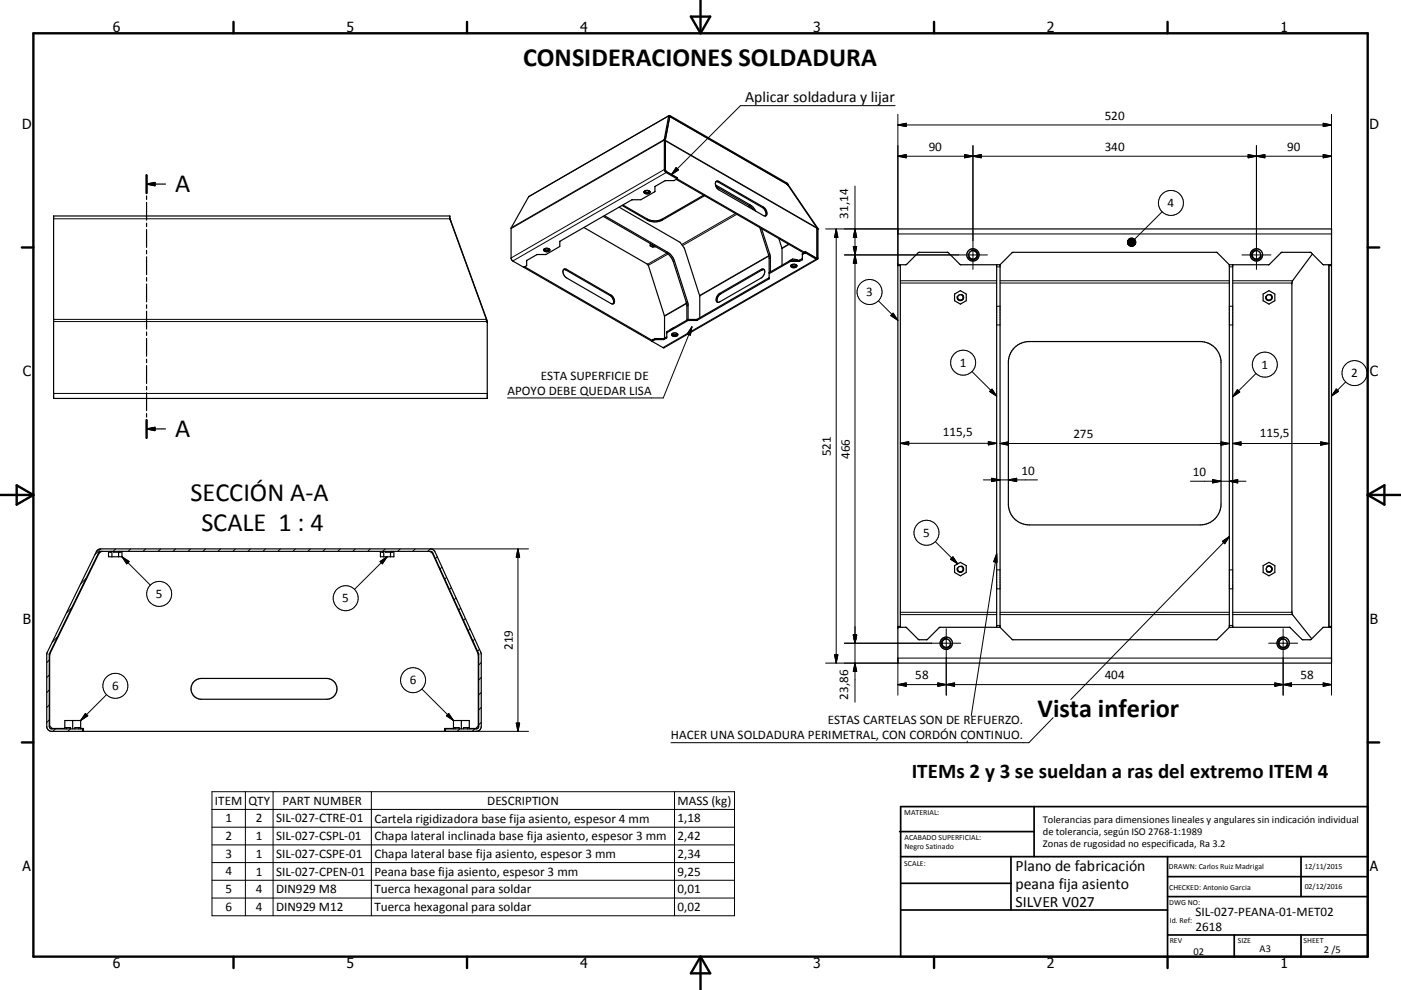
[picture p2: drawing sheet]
<svg xmlns="http://www.w3.org/2000/svg" width="420mm" height="297mm" viewBox="0 0 420 297" stroke-linecap="round" stroke-linejoin="round" font-family="sans-serif">
<g fill="none" stroke="#000" stroke-width=".36">
<path d="M200.5 34.8l-1.3 7.1M200.5 34.8l.3 .2M200.5 34.7l.3-.1 35.1 20.3 .4 .6M200.5 34.7v.1M200.6 34.7l-42.1 24.3-5.3 9.5 .1 9.2 .4 .6 3.3 1.9M200.8 35l-1.3 7.1M200.8 35h.1M200.8 35.1h.1M200.8 35.1l-.1 .1M200.9 35l35.1 20.3M200.9 35l-.1 .1M200.9 35l.2 .1"/>
<path d="M43.9 52.6v5.3M43.9 58.8v1M43.9 55.2h5.7M43.9 55.2l2.6-.5v1zM193.1 57.5a1.18 1.18 0 0 0 1.8 0M193.2 57.3a.93 .93 0 0 1 1-.3 .93 .93 0 0 1 .7 .8 1.05 1.05 0 0 1-1.8-.2zM193.4 57.3a.63 .63 0 0 0 .6 .4 .63 .63 0 0 0 .6-.4M199.1 42.1l.3 .1M199.1 42.1l.1 .1M199.2 41.9l-.1 .2M199.2 41.9l.2 .1v.2M199.2 42.2l.1 9 .4 .6 3.2 1.8"/>
<path d="M199.2 42.2l.3 .1M199.4 42.2h.1M199.4 42.2l.1 .1M199.5 42.3v8.8l.2 .4M199.5 42.1v8.9M199.5 42.1l-.1 .1M199.5 51l.2 .5M199.5 51h.1M199.7 51.5l3.4 1.8M202.8 53.9l38.3 22.1 .2-.2M202.8 53.7v.2M202.9 53.3v.4"/>
<path d="M202.9 53.7l-.9 .5h-2.6l-3 1.8-.1 1.5-4.2 2.4h-2.7l-21.5 12.5M203.1 53.7l38.2 22.1M203.1 53.3l-.2 .1M203.1 53.7l-.3 .2M203.1 53.3v.4M210.9 58.6l-12.4 7.1a4.8 4.8 0 0 1-4.4 0l-7.3-4.2M211.2 58.7l-12.7 7.3a4.8 4.8 0 0 1-4.4 0l-7.6-4.4M214.5 55.5l10.6 6.1 1.5 1.8M214.7 54.5l.3-.2 .6 .2 13.2 7.6a1.83 1.83 0 0 1 .8 2.6l-.8-.1-13.2-7.6a2.06 2.06 0 0 1-.9-2.5zM214.7 54.5h.4l13.5 7.8a2.01 2.01 0 0 1 .9 2.5M214.7 56l10.1 5.8 1.1 1.1M215.1 56.2l-.2 .1"/>
<path d="M215.3 56.3l-.3 .2M235.8 55.1l.2 .3M236 55.3l.3 .2M236 55.3l.1 .2M236 55.4l.2 .1M236.2 55.5l8.7 12.9 .1 9h-.3l-3.4-1.8M236.3 55.5l8.8 12.9M43.9 60.7v5.4M43.9 67v1M43.9 68.9v5.3M43.9 75.1v1.1M43.9 77v5.4"/>
<path d="M134.9 65.6v-.8h-118.8v54.7h130l-.1-23.4M134.9 65.6l11.2 31.2M134.9 65.6h.1M134.9 65.6v.1M134.9 65.7l11.1 30.4M157.4 80v.1M157.9 78.2v1.4l-.8 .5M157.9 78.2h.1M163 74.8a1.18 1.18 0 0 0 1.8 0M163.1 74.8a1.04 1.04 0 0 1 1.7 .3 1.05 1.05 0 0 1-1.8-.2zM163.3 74.6a.63 .63 0 0 0 .6 .5 .63 .63 0 0 0 .6-.5M167.9 72.4l-.1 1.5-4.1 2.4-2.7 .1-3.1 1.8"/>
<path d="M167.9 72.4h.1M175 68.3l19.2 11.1 5 15.5v6.6M180.8 64.9l19.1 11a5 5 0 0 1 2 2.6l3.9 12.4 .1 5.1M181.2 64.7l19 11a4.7 4.7 0 0 1 2 2.6l4 12.4 .1 5.4M185.6 62.2l18.3 10.5 1.3 1.8 4.6 14.3v6.6M194.9 73.8l.8 .4 .9-.2M194.9 73.1v.7M195 73.1h-.1M195.2 73.2l-.3 .6M195.6 73.5h-.1a.38 .38 0 0 0 .3 .4 .38 .38 0 0 0 .4-.1M227.8 68.3l2.7 8.4 .1 6.9M228.3 68.6l2.6 7.9 .1 5.1"/>
<path d="M233.5 71.6l1 3v5M236.7 78.3h.1M237.1 79.6a1.18 1.18 0 0 0 1.8 0M237.3 79.5a1.01 1.01 0 0 1 1.6 .4 1.05 1.05 0 0 1-1.8-.2zM237.4 79.4a.64 .64 0 0 0 .6 .5 .64 .64 0 0 0 .6-.5M237.6 77.7v.4M237.6 77.7l-.9 .6M237.6 77.7l1.4 .2M239 77.9v.2M239 77.9l.1 .2M240.6 76.4l.9-.5 3.2 1.9h.4M240.6 77.5l-1 .6h-2.6l-6.4 3.7"/>
<path d="M240.9 75.9l-.3 .2-.1 1.8-.9 .5h-2.6l-6.4 3.7M241.3 75.8v-.4l3.3 2M244.6 77.4h.1M244.8 68.2l.3 .2M244.9 77.2l-.3 .2M245.1 77.8l-46 26.5-3.6-1.9M245.1 68.4l.1 .3M245.2 68.7v.1M245.2 68.7l-.3-.1 .3 .2M245.2 68.8l-.1 9M269.2 79.2l.1 .2h2.4l3.8-3.7h8.6l3.9 3.7h11.8M269.2 68.7h130v130.2h-130z"/>
<path d="M269.2 79.7h.7M269.9 79.4v108.8M298.8 79.4v108.8M299.8 79.4l3.8-3.7h61.2l3.8 3.7M299.8 79.4v108.8M368.6 79.4v108.8M369.6 79.4v108.8M393.5 76.2l-6 8.1-.2 .7v98.6l.3 .9 5.7 7.1M398.4 79.4v108.8M398.4 79.7h.8M399.2 79.2l-.2 .2h-2.3l-3.8-3.7h-8.6l-3.9 3.7h-11.8M43.9 83.3v1"/>
<path d="M43.9 85.2v5.4M43.9 91.4v1.1M43.9 93.4v5.3M43.9 99.6v1M146 96.1h-.2M157 80.2h.1M157.1 80.1l-.1 .1M157.1 80.2l38.3 22.1 .2-.1M157.1 80.1v.1M157.4 80.1l-.3 .1M157.4 80.1l38.2 22.1M169 80.9l.5-.2 .4 .1 13.2 7.7a1.81 1.81 0 0 1 .8 2.6l-.8-.1-13.2-7.6a2.06 2.06 0 0 1-.9-2.5z"/>
<path d="M169 80.9l.6 .1 13.3 7.7a1.99 1.99 0 0 1 .9 2.5M201.7 100a.51 .51 0 0 0-.3 .6 .51 .51 0 0 0 .7 .3 .81 .81 0 0 0 1.1-.6M201.7 100a1.22 1.22 0 0 1 1.5 .3M201.9 98.3l-.9 .6M201.9 98.3v.1M201.9 98.3h.1M206.3 96.1l-6.4 3.8M215.4 88.3l12.8-7.4a.8 .8 0 0 1 1 .1 .8 .8 0 0 1 0 1l-.4 .8-.6 .6-12.4 7.2a.78 .78 0 0 1-1-.2 .78 .78 0 0 1 0-1zM229.1 80.9l-.7 .1-12.3 7.2a1.99 1.99 0 0 0-.9 2.5M230.5 83.7l-21.6 12.4h-2.6M230.5 83.4l-21.5 12.4h-2.7l-6.3 3.7-.1 1.8-.9 .6h-2.6l-.9 .5M230.6 83.6l-.1 .1"/>
<path d="M230.6 83.3l-.1 .1M230.6 83.3h.1M286.2 88.2l1.7-1 1.8 1v2l-1.8 1-1.7-1zM378.7 88.2l1.7-1 1.8 1v2l-1.8 1-1.7-1zM43.9 101.5v5.4M43.9 107.8v1M43.9 109.7v5.3M43.9 115.9v1.1M43.9 117.8v5.4M195.5 102.3v.1M195.8 101.9l-.2 .3M199.9 101.1l-.9 .5h-2.6l-.8 .4"/>
<path d="M199.9 101v.1M201.4 100.3a1.23 1.23 0 0 0 1.8 0M201.7 100v.1a.72 .72 0 0 0 1.2 0v-.1M304.1 104.3a6.3 6.3 0 0 1 4.5-1.8h51.2a6.2 6.2 0 0 1 6.3 6.2v42.5a6.2 6.2 0 0 1-6.3 6.3h-51.2a6.2 6.2 0 0 1-6.3-6.3v-42.5a6.3 6.3 0 0 1 1.8-4.4zM43.9 124.1v1M43.9 126v5.4M43.9 128.7l2.6-.5v1zM43.9 128.7h5.7M29.2 165.1l1-.4 99.4 .1 .8 .7 13.8 30.4 .1 22a1.47 1.47 0 0 1-1.5 1.5h-9.3v-.7h9.3l.4-.1 .3-.5v-21.9l-13.8-30.4-.7-.4h-99l-.4 .4-14.8 30.5 .1 22 .6 .4h9.3v.7h-9.3a1.48 1.48 0 0 1-1.5-1.5l.1-22zM30.7 165.4l-.6 .2-.5 .5-14.7 30.3v21.4l.7 .8h3.8M33.2 165.4v.3h-.7v1.3h4.1v-1.6M33.6 165.4v1.6"/>
<path d="M34.1 165.4v.3h2.2v-.3M35.6 165.7v1.3M35.9 165.4v.3M114.7 165.4v.3M114.8 165.4v.3h-.7v1.3h4v-1.6M115 165.4v1.6M115.6 165.4v.3h2.2v-.3M117.1 165.7v1.3M117.4 165.4v.3M128.6 165.4l.7 .2 .4 .5 13.7 30.2v21.5l-.7 .8h-2M286.2 169.7l1.7-1 1.8 1v2l-1.8 1.1-1.7-1.1zM378.7 169.7l1.7-1 1.8 1v2l-1.8 1.1-1.7-1.1z"/>
<path d="M269.2 187.9h.7M299.8 188.2h-18l-4 3.7h-2.4l-3.7-3.7h-2.3l-.2 .3M299.8 188.2l3.8 3.7h61.2l3.8-3.7M368.6 188.2h18l3.9 3.7h2.5l3.7-3.7h2.2l.3 .3M398.4 187.9h.8M19.4 218.3h1.8v.4M19.4 218.7v-2.5h4.8v2.5M20 218.3v.4M21.8 216.2v2.5M23.6 218.3v.4M24.2 218.6h.8v.8h108.3v-.8h2.7M24.2 218.3h-1.7v.4"/>
<path d="M58.1 204.5l1.1-.7 1.2-.3h37.5a3.1 3.1 0 0 1 3.1 3.2 3.1 3.1 0 0 1-3.1 3.1h-37.5a3.1 3.1 0 0 1-2.9-1.9 3.1 3.1 0 0 1 .6-3.4zM136 218.7v-2.5h4.7v2.5M136 218.3h1.7v.4M136.5 218.3v.4M138.3 216.2v2.5M140.2 218.3v.4M140.7 218.3h-1.8v.4"/>
<circle cx="291.7" cy="76.5" r="1.26"/>
<circle cx="291.7" cy="76.5" r="1.85"/>
<circle cx="376.7" cy="76.5" r="1.85"/>
<circle cx="376.7" cy="76.5" r="1.26"/>
<circle cx="287.9" cy="89.2" r=".83"/>
<circle cx="380.4" cy="89.2" r=".83"/>
<circle cx="287.9" cy="170.7" r=".83"/>
<circle cx="380.4" cy="170.7" r=".82"/>
<circle cx="283.7" cy="193" r="1.85"/>
<circle cx="283.7" cy="193" r="1.27"/>
<circle cx="384.7" cy="193" r="1.85"/>
<circle cx="384.7" cy="193" r="1.26"/>
</g>
<g fill="none" stroke="#000" stroke-width=".3">
<path d="M200.5 34.8l-42 24.2M200.8 35.1l-.1 .1M200.9 35v.1M268.4 31.7h-46.4l-20.7 20.7M269.2 37.5h130M269.2 37.5l2.5-.5v1zM269.2 34.3v45.4M396.7 37l2.5 .5-2.5 .5zM399.2 34.3v45.4M199.1 42.1l-45.9 26.5M199.2 41.9l-45.9 26.4M199.4 42.3l45.5 26.2"/>
<path d="M199.5 51l-.3-.1-46 26.5M199.5 42.1l45.4 26.2M199.7 51.5v.3l-46 26.5M202.7 50.3l.7 .7-2.1 1.4zM202.9 53.3v.3M215.6 54.5l-.3 .1M235.9 55.2h.1M256.3 55.8v154.9M269.2 46.9l2.5-.5v.9zM269.2 46.9h130M289.2 46.4l2.5 .5-2.5 .4zM291.7 43.7v37.1"/>
<path d="M291.7 46.9l2.5-.5v.9zM374.2 46.4l2.5 .5-2.5 .4zM376.7 43.7v37.1M376.7 46.9l2.5-.5v.9zM396.7 46.4l2.5 .5-2.5 .4zM16.1 65.6h118.8M135.2 66.3h-.1M194.1 65.7v.3M198.5 65.7v.3M199.9 76l-5.8 3.3M200.2 75.7l-.3 .2M200.3 76.2l-5.9 3.4"/>
<path d="M202.2 78.3l-.3 .2M220.5 64.1l-16.1 9.3M220.9 64.3l-16.3 9.4M224.6 61.7l-.5 .3M224.9 61.4l-.4 .2M225 62l-.4 .2M228.8 62.1l-.2 .2M230.5 76.7l-20.8 12M230.5 76.8l-20.7 12M230.8 76.2l-.4 .2M231 77.3l-.4 .2M236.4 73.3l-2 1.1"/>
<path d="M236.5 73.3l-2 1.3M237 78.1v.3M237.1 78.1v.3M239.6 78.1v.3M239.7 78.1v.3M240.5 77.6v.3M240.6 76v.3M241.3 75.8v.1M241.5 75.6v.3M245.2 77.4l-.2-.1-.3 .1v.4l-46 26.5M247.5 68.7h21.7M250.7 68.7v130.2"/>
<path d="M250.7 68.7l.5 2.5h-1zM253.2 76.5h42.8M255.8 74h1l-.5 2.5zM256.3 68.7l.5 2.5h-1zM256.3 76.5l.5 2.5h-1zM269.2 70.2h130M291.2 75.1a1.5 1.5 0 0 1 1.9 .9 1.5 1.5 0 0 1-.9 1.9 1.5 1.5 0 0 1-1.9-.9M348.4 63.5l-8.2 8.3M372.3 76.5h8.7M376.9 75a1.5 1.5 0 0 0-1.7 1.2 1.5 1.5 0 0 0 1.2 1.7 1.5 1.5 0 0 0 1.8-1.2M398.4 79.4v108.8M16.1 96.5h129.7"/>
<path d="M16.1 95.8h129.7M146 96.6h.1M169.9 80.8l-.3 .2M183.1 88.5l-.2 .2M200 99.5v.3M205.8 90.9l-6.6 3.8M205.9 91.1l-6.7 3.8M206.1 90.4l-.4 .2M206.3 91.6l-.4 .2M207.4 98l-8.5 21.4h-46.7M207.4 98l-.4 2.6-1-.4zM208.9 95.8v.3"/>
<path d="M209 95.8v.3M215.8 88l.3 .2M228.2 80.9l.2 .1M230.5 83.4v.3M263.3 90.2l5.9 5.9M267.8 94l1.4 2.1-2.1-1.4zM269.9 84.2h28.9M269.9 84.9h28.9M288.3 88.3a1 1 0 0 1 .6 1.3 1 1 0 0 1-1.3 .6 1 1 0 0 1-.6-1.3M298.8 80.1h1M298.8 91.9h1M298.8 97.5h1"/>
<path d="M299.8 84.2h68.8M299.8 84.9h68.8M368.6 80.1h1M368.6 91.9h1M368.6 97.5h1M369.6 84.2h17.9M369.6 84.9h17.7M380.8 88.3a.99 .99 0 0 1 .6 1.3 .99 .99 0 0 1-1.3 .6 .99 .99 0 0 1-.6-1.3M16.1 118h130M195.5 102.2v.1M196.3 101.6v.3M196.5 101.6v.3"/>
<path d="M198.9 101.6v.3M199.1 101.5v.3M199.8 101.1v.3M291.4 111.5l7.4 7.4M296.7 117.5l.7-.8 1.4 2.2zM371 116.9l.7 .7-2.1 1.4zM376.6 112l-7 7M400.6 116.7l.7 .7-2.1 1.4zM403.4 114.6l-4.2 4.2M269.9 133h28.9M269.9 133l2.5-.5v1zM296.3 132.5l2.5 .5-2.5 .5z"/>
<path d="M299.8 133.1h68.8M299.8 133.1l2.5-.5v1zM366.1 132.6l2.5 .5-2.5 .5zM369.6 133.1h28.8M369.6 133.1l2.5-.5v1zM396 132.6l2.4 .5-2.4 .5zM294.8 144h16.3M297.3 143.5l2.5 .5-2.5 .5zM302.3 144l2.5-.5v1zM356.9 144.4h16.7M363.6 143.9l2.5 .5-2.5 .5zM368.6 144.4l2.5-.5v1z"/>
<path d="M25.8 173.5l-1.6 1.7M30.2 164.7l-1.8 1.7M34.7 164.7l-.8 .7M36.6 167l8.5 8.5M36.6 167l2.1 1.5-.7 .7zM39.2 164.7l-.8 .7M43.7 164.7l-.8 .7M48.2 164.7l-.8 .7M52.6 164.7l-.7 .7M57.1 164.7l-.7 .7M61.6 164.7l-.7 .7M66.1 164.7l-.7 .7"/>
<path d="M70.6 164.7l-.7 .7M75.1 164.7l-.7 .7M79.6 164.7l-.8 .7M84.1 164.7l-.8 .7M88.6 164.7l-.8 .7M93 164.7l-.7 .7M97.5 164.7l-.7 .7M102 164.7l-.7 .7M106.5 164.7l-.7 .7M111 164.7l-.7 .7M114 168.5l2.1-1.5-1.5 2.2zM115.5 164.7l-.7 .7"/>
<path d="M116.1 167l-9.8 9.8M120 164.7l-.8 .7M124.5 164.7l-.8 .7M129 164.7l-.8 .7M129 164.7h29.5M131.1 167l-.6 .6M132.5 170.1l-.6 .6M133.9 173.2l-.6 .6M135.3 176.3l-.6 .6M136.7 179.4l-.5 .5M155.3 164.7v54.7M155.3 164.7l.5 2.5h-1z"/>
<path d="M280.4 162.5l6.7 6.7M285 167.8l.7-.7 1.4 2.1zM288.3 169.8a1.01 1.01 0 0 1 .6 1.3 1.01 1.01 0 0 1-1.3 .6 1.01 1.01 0 0 1-.6-1.3M298.8 176.7h1M298.8 171h1M298.8 166.1l-7.6 48.6M298.8 166.1l.1 2.6-1-.2zM366.5 162.4l2.1-1.4-1.4 2.1zM368.6 176.7h1M368.6 171h1M368.6 161l-47.6 48.9M379.8 170a1 1 0 0 1 1.4 .1 1 1 0 0 1-.1 1.4 1 1 0 0 1-1.4-.1"/>
<path d="M14.8 198.1l-.8 .7M17.2 191.1l-1.6 1.6M21.5 182.3l-1.6 1.6M138.1 182.5l-.5 .5M139.5 185.6l-.6 .5M140.9 188.6l-.5 .6M142.3 191.7l-.5 .6M143.8 194.8l-.6 .6M144.3 198.8l-.8 .7M247.5 198.9h21.7M250.2 196.5h1l-.5 2.4zM253.2 193h34.8"/>
<path d="M255.8 190.5h1l-.5 2.5zM256.3 198.9l.5 2.5h-1zM269.9 184.4h28.9M269.9 183.7h28.9M283.7 188.6v20M283.9 191.5a1.5 1.5 0 0 0-1.7 1.2 1.5 1.5 0 0 0 1.2 1.8 1.5 1.5 0 0 0 1.8-1.3M298.8 187.6h1M299.8 184.4h68.8M299.8 183.7h68.8M368.6 187.6h1M369.6 184.4h17.9M369.6 183.7h17.7"/>
<path d="M380.4 193h8.6M384.7 188.6v20M384.9 191.5a1.49 1.49 0 0 0-1.7 1.2 1.49 1.49 0 0 0 1.2 1.7 1.49 1.49 0 0 0 1.8-1.2M14.8 216l-.8 .7M14.8 211.5l-.8 .7M14.8 207l-.8 .8M14.8 202.5l-.8 .8M16.6 218.7l-.8 .7M21.1 218.7l-.8 .7M25.6 214.1l.7 .6-2.1 1.5zM32 208.4l-7.8 7.8M126.5 206.7l9.5 9.5"/>
<path d="M133.3 219.4h25.2M133.8 214.7l.7-.6 1.5 2.1zM137.8 218.7l-.7 .7M142.3 218.7l-.7 .7M144.3 216.7l-.8 .8M144.3 212.2l-.8 .8M144.3 207.7l-.8 .8M144.3 203.3l-.8 .7M154.8 216.9h1l-.5 2.5zM269.2 208.6v-11.2h130v11.2M269.2 205.4l2.5-.5v1zM269.2 205.4h130"/>
<path d="M281.2 204.9l5 1v-1l-5 1zM315.7 215.3l-7.2 7.5h-107.3M382.2 204.9v1l5-1v1zM396.7 204.9l2.5 .5-2.5 .5zM63.6 237.5h156.6v37.2h-156.6zM73.6 237.5v37.2M81.9 237.5v37.2M111.3 237.5v37.2M202.2 237.5v37.2M290 222.3l-.1 .5M63.6 242.8h156.6M63.6 248.2h156.6"/>
<path d="M63.6 253.5h156.6M63.6 258.8h156.6M63.6 264.1h156.6M63.6 269.4h156.6"/>
<circle cx="351.1" cy="60.9" r="3.7"/>
<circle cx="260.7" cy="87.6" r="3.7"/>
<circle cx="288.8" cy="108.8" r="3.8"/>
<circle cx="379.2" cy="109.4" r="3.7"/>
<circle cx="406.1" cy="111.9" r="3.8"/>
<circle cx="277.8" cy="159.8" r="3.7"/>
<circle cx="47.7" cy="178.2" r="3.7"/>
<circle cx="103.6" cy="179.5" r="3.7"/>
<circle cx="34.6" cy="205.8" r="3.7"/>
<circle cx="123.8" cy="204.1" r="3.8"/>
</g>
<circle cx="245.2" cy="68.7" r=".18" fill="#000"/>
<g fill="none" stroke="#000" stroke-width=".71">
<path d="M10 10h400v277h-400zM70 6.6v3.4M140 6.6v3.4M207.1 5h5.8l-2.9 5zM210 0v10M280 6.6v3.4M350 6.6v3.4M43.9 52.6v5.3M6.6 74.2h3.4M410 74.2h3.5M43.9 126v5.4M0 148.5h10"/>
<path d="M5 145.6l5 2.9-5 2.9zM410 148.5h10.1M410 148.5l5.1-2.9v5.8zM6.6 222.7h3.4M410 222.7h3.5M70 287v3.4M140 287v3.4M210 287v10M210 287l2.9 5h-5.8zM280 287v3.4M350 287v3.4"/>
</g>
<g fill="none" stroke="#000" stroke-width=".51">
<path d="M269.7 249.5h40.3M270 242h140v45h-140zM270 257h140M303.1 257v16M310 242v15M350 257v30M390.1 257v12M270 265h33.1M270 273h80M350 269h60M350 263h60M350 280.5h60"/>
<path d="M370 280.5v6.5M390.1 280.5v6.5"/>
</g>
<path d="M43.9 55.2l2.6-.5v1zM43.9 128.7l2.6-.5v1z" fill="#000" stroke="#000" stroke-width=".36"/>
<g fill="#000" stroke="#000" stroke-width=".3">
<path d="M269.2 37.5l2.5-.5v1zM396.7 37l2.5 .5-2.5 .5zM202.7 50.3l.7 .7-2.1 1.4zM269.2 46.9l2.5-.5v.9zM289.2 46.4l2.5 .5-2.5 .4zM291.7 46.9l2.5-.5v.9zM374.2 46.4l2.5 .5-2.5 .4zM376.7 46.9l2.5-.5v.9zM396.7 46.4l2.5 .5-2.5 .4zM250.7 68.7l.5 2.5h-1zM255.8 74h1l-.5 2.5zM256.3 68.7l.5 2.5h-1z"/>
<path d="M256.3 76.5l.5 2.5h-1zM338.4 73.5l.5 .3zM338.4 73.5l.7 .4zM338.4 73.5l1 .4zM338.4 73.5l1.3 .3zM338.4 73.5l1.5 .2zM338.4 73.5l1.7 .1-.2 .1zM338.4 73.5l1.9-.1-.2 .2zM338.4 73.5l2-.3-.1 .2zM338.4 73.5l2.1-.6-.1 .3zM338.4 73.5l2.1-.9v.3zM338.4 73.5l2.1-1.2v.3z"/>
<path d="M338.4 73.5l2-1.4 .1 .2zM338.4 73.5l1.9-1.6 .1 .2zM340.1 71.7l.2 .2-1.9 1.6zM339.8 71.5l.3 .2-1.7 1.8zM339.6 71.4l.2 .1-1.4 2zM339.3 71.4h.3l-1.2 2.1zM339 71.4h.3l-.9 2.1zM338.8 71.5l.2-.1-.6 2.1zM338.6 71.6l.2-.1-.4 2zM338.4 71.8l.2-.2-.2 1.9zM338.4 71.8v1.7l-.2-1.5zM338.2 72l.2 1.5-.3-1.2z"/>
<path d="M338.1 72.3l.3 1.2zM338 72.5l.4 1zM338.1 72.8l.3 .7zM338.1 73.1l.3 .4zM338.2 73.3l.2 .2zM267.8 94l1.4 2.1-2.1-1.4zM207.4 98l-.4 2.6-1-.4zM296.7 117.5l.7-.8 1.4 2.2zM371 116.9l.7 .7-2.1 1.4zM400.6 116.7l.7 .7-2.1 1.4zM269.9 133l2.5-.5v1zM296.3 132.5l2.5 .5-2.5 .5z"/>
<path d="M299.8 133.1l2.5-.5v1zM366.1 132.6l2.5 .5-2.5 .5zM369.6 133.1l2.5-.5v1zM396 132.6l2.4 .5-2.4 .5zM297.3 143.5l2.5 .5-2.5 .5zM302.3 144l2.5-.5v1zM363.6 143.9l2.5 .5-2.5 .5zM368.6 144.4l2.5-.5v1zM36.6 167l2.1 1.5-.7 .7zM114 168.5l2.1-1.5-1.5 2.2zM155.3 164.7l.5 2.5h-1zM285 167.8l.7-.7 1.4 2.1z"/>
<path d="M298.8 166.1l.1 2.6-1-.2zM366.5 162.4l2.1-1.4-1.4 2.1zM250.2 196.5h1l-.5 2.4zM255.8 190.5h1l-.5 2.5zM25.6 214.1l.7 .6-2.1 1.5zM133.8 214.7l.7-.6 1.5 2.1zM154.8 216.9h1l-.5 2.5zM256.3 198.9l.5 2.5h-1zM269.2 205.4l2.5-.5v1zM281.2 204.9l2.5 .5-2.5 .5zM283.7 205.4l2.5-.5v1zM382.2 204.9l2.5 .5-2.5 .5z"/>
<path d="M384.7 205.4l2.5-.5v1zM396.7 204.9l2.5 .5-2.5 .5z"/>
</g>
<g font-size="7.9">
<text x="156.8" y="19.7">CONSIDERACIONES SOLDADURA</text>
<text x="52.5" y="57.7">A</text>
<text x="52.5" y="131.2">A</text>
<text x="57.1" y="150.2">SECCIÓN A-A</text>
<text x="60.4" y="159.2">SCALE 1 : 4</text>
<text x="311.1" y="215.2">Vista inferior</text>
</g>
<text font-size="6.3" x="273.4" y="233.5">ITEMs 2 y 3 se sueldan a ras del extremo ITEM 4</text>
<g font-size="4.7">
<text x="223.4" y="30.6">Aplicar soldadura y lijar</text>
<text x="304.5" y="261.2">Plano de fabricación</text>
<text x="304.5" y="266.6">peana fija asiento</text>
<text x="304.5" y="272">SILVER V027</text>
</g>
<g font-size="4.2">
<text x="33.9" y="9.6">6</text>
<text x="103.9" y="9.6">5</text>
<text x="173.9" y="9.6">4</text>
<text x="243.8" y="9.6">3</text>
<text x="313.9" y="9.6">2</text>
<text x="383.9" y="9.6">1</text>
<text x="6.7" y="38.7">D</text>
<text x="410.5" y="38.7">D</text>
<text x="6.9" y="112.9">C</text>
<text x="410.7" y="112.9">C</text>
<text x="6.9" y="187.1">B</text>
<text x="410.7" y="187.1">B</text>
<text x="6.8" y="261.4">A</text>
<text x="410.7" y="261.4">A</text>
<text x="33.9" y="290.4">6</text>
<text x="103.9" y="290.4">5</text>
<text x="173.9" y="290.4">4</text>
<text x="243.8" y="290.4">3</text>
<text x="313.9" y="290.4">2</text>
<text x="383.9" y="290.4">1</text>
</g>
<g font-size="3.9">
<text x="331.2" y="36">520</text>
<text x="278.5" y="45.3">90</text>
<text x="331.2" y="45.3">340</text>
<text x="385.9" y="45.3">90</text>
<text x="254.3" y="65.6" transform="rotate(-90 254.3 65.6)">31,14</text>
<text x="350" y="62.1">4</text>
<text x="259.7" y="88.9">3</text>
<text x="162.1" y="113.9">ESTA SUPERFICIE DE</text>
<text x="287.8" y="110.1">1</text>
<text x="378.2" y="110.7">1</text>
<text x="405.1" y="113.2">2</text>
<text x="152.1" y="118.4">APOYO DEBE QUEDAR LISA</text>
<text x="282.7" y="130.9">115,5</text>
<text x="321.8" y="131.5">275</text>
<text x="377.7" y="131">115,5</text>
<text x="249.1" y="136.8" transform="rotate(-90 249.1 136.8)">521</text>
<text x="254.8" y="137.8" transform="rotate(-90 254.8 137.8)">466</text>
<text x="306.2" y="142.5">10</text>
<text x="357.6" y="142.8">10</text>
<text x="276.8" y="161">5</text>
<text x="46.7" y="179.4">5</text>
<text x="102.6" y="180.7">5</text>
<text x="153.8" y="195.1" transform="rotate(-90 153.8 195.1)">219</text>
<text x="274.4" y="203.8">58</text>
<text x="331.2" y="203.8">404</text>
<text x="389.9" y="203.8">58</text>
<text x="33.6" y="207">6</text>
<text x="122.9" y="205.3">6</text>
<text x="254.3" y="209.9" transform="rotate(-90 254.3 209.9)">23,86</text>
<text x="201.2" y="221.7">HACER UNA SOLDADURA PERIMETRAL, CON CORDÓN CONTINUO.</text>
<text x="248.2" y="217.3">ESTAS CARTELAS SON DE REFUERZO.</text>
<text x="64.4" y="241.5">ITEM</text>
<text x="74.5" y="241.5">QTY</text>
<text x="84.7" y="241.5">PART NUMBER</text>
<text x="146" y="241.5">DESCRIPTION</text>
<text x="203.1" y="241.6">MASS (kg)</text>
<text x="67.6" y="246.7">1</text>
<text x="76.7" y="246.7">2</text>
<text x="82.8" y="246.7">SIL-027-CTRE-01</text>
<text x="112.3" y="246.9">Cartela rigidizadora base fija asiento, espesor 4 mm</text>
<text x="203.1" y="246.7">1,18</text>
<text x="67.6" y="252.1">2</text>
<text x="67.6" y="257.4">3</text>
<text x="76.7" y="252.1">1</text>
<text x="76.7" y="257.4">1</text>
<text x="82.8" y="252.1">SIL-027-CSPL-01</text>
<text x="82.8" y="257.4">SIL-027-CSPE-01</text>
<text x="112.3" y="252.1">Chapa lateral inclinada base fija asiento, espesor 3 mm</text>
<text x="112.3" y="257.5">Chapa lateral base fija asiento, espesor 3 mm</text>
<text x="203.1" y="252.1">2,42</text>
<text x="203.1" y="257.4">2,34</text>
<text x="67.6" y="262.6">4</text>
<text x="76.7" y="262.7">1</text>
<text x="82.8" y="262.7">SIL-027-CPEN-01</text>
<text x="112.3" y="262.8">Peana base fija asiento, espesor 3 mm</text>
<text x="203.1" y="262.7">9,25</text>
<text x="67.6" y="268">5</text>
<text x="76.7" y="268">4</text>
<text x="82.8" y="268">DIN929 M8</text>
<text x="112.3" y="268.1">Tuerca hexagonal para soldar</text>
<text x="203.1" y="268">0,01</text>
<text x="67.6" y="273.3">6</text>
<text x="76.7" y="273.3">4</text>
<text x="82.8" y="273.3">DIN929 M12</text>
<text x="112.3" y="273.4">Tuerca hexagonal para soldar</text>
<text x="203.1" y="273.3">0,02</text>
<text x="358.4" y="274.9">SIL-027-PEANA-01-MET02</text>
<text x="358.4" y="279.4">2618</text>
</g>
<g font-size="3.1">
<text x="312.7" y="246.8">Tolerancias para dimensiones lineales y angulares sin indicación individual</text>
<text x="312.7" y="250.4">de tolerancia, según ISO 2768-1:1989</text>
<text x="312.7" y="254">Zonas de rugosidad no especificada, Ra 3.2</text>
<text x="357.8" y="286.5">02</text>
<text x="377.6" y="285.6">A3</text>
<text x="396.9" y="285.9">2 /5</text>
</g>
<g font-size="2.4">
<text x="271.1" y="244.4">MATERIAL:</text>
<text x="271.2" y="252">ACABADO SUPERFICIAL:</text>
<text x="271.2" y="254.7">Negro Satinado</text>
<text x="271.1" y="259.7">SCALE:</text>
<text x="350.4" y="260.8">DRAWN: Carlos Ruiz Madrigal</text>
<text x="391.1" y="260.6">12/11/2015</text>
<text x="350.5" y="267">CHECKED: Antonio Garcia</text>
<text x="391.2" y="266.7">02/12/2016</text>
<text x="350.5" y="271.4">DWG NO:</text>
<text x="350.7" y="276.9">Id. Ref:</text>
<text x="350.7" y="282.8">REV</text>
<text x="371.1" y="282.9">SIZE</text>
<text x="390.8" y="283">SHEET</text>
</g>
</svg>
